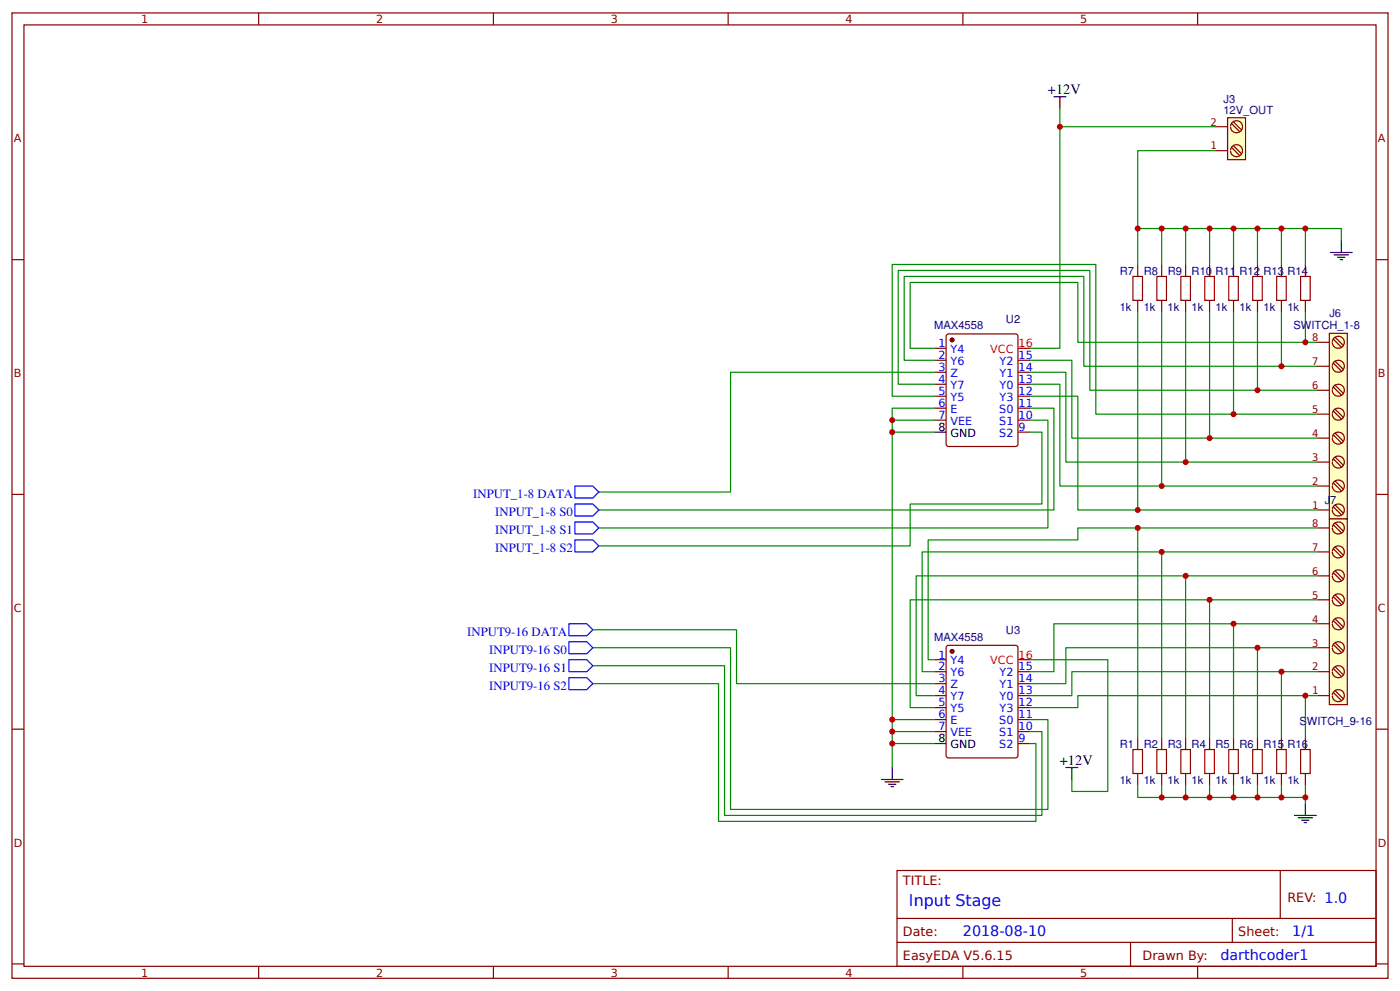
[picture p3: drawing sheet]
<svg xmlns="http://www.w3.org/2000/svg" width="309mm" height="219mm" viewBox="0 0 309 219" stroke-linecap="round" stroke-linejoin="round" font-family="sans-serif">
<g fill="none" stroke="#800" stroke-width=".26">
<path d="M2.6 2.9h304.1v213.2h-304.1zM5.3 5.5h298.7v208h-298.7zM57.1 2.9v2.6M109 2.9v2.6M160.9 2.9v2.6M212.7 2.9v2.6M264.6 2.9v2.6M2.6 57.4h2.7M304 57.4h2.7M206.4 76.9h2.6M206.4 79.6h2.6M209.1 74l.4-.2h14.9l.4 .2 .1 24.1-.3 .5h-15.1l-.4-.2z"/>
<path d="M224.9 79.6h2.6M206.4 82.2h2.6M206.4 84.9h2.6M206.4 87.5h2.6M206.4 90.2h2.6M206.4 92.8h2.6M224.9 82.2h2.6M224.9 84.9h2.6M224.9 87.5h2.6M224.9 90.2h2.6M224.9 92.8h2.6M224.9 95.5h2.6"/>
<path d="M2.6 109.2h2.7M304 109.2h2.7M206.4 145.7h2.6M206.4 148.4h2.6M206.4 151h2.6M206.4 153.7h2.6M206.4 156.3h2.6M206.4 159h2.6M209.1 142.8l.4-.2h14.9l.4 .2 .1 24.1-.3 .5h-15.1l-.4-.2zM224.9 148.4h2.6M224.9 151h2.6M224.9 153.7h2.6"/>
<path d="M224.9 156.3h2.6M224.9 159h2.6M2.6 161.1h2.7M206.4 161.6h2.6M224.9 161.6h2.6M224.9 164.3h2.6M304 161.1h2.7M198.2 192.3h105.8v21.2h-105.8zM282.8 192.3v10.6M2.6 212.9h2.7M57.1 213.5v2.6M109 213.5v2.6"/>
<path d="M160.9 213.5v2.6M198.2 202.9h105.8M198.2 208.2h105.8M212.7 213.5v2.6M249.8 208.2v5.3M264.6 213.5v2.6M272.3 202.9v5.3M304 212.9h2.7"/>
</g>
<path d="M232.8 21.4h2.7M234.2 21.4v2.6M206.4 95.5h2.6M194.7 172.2h4.8M195.5 172.7h3.2M196.3 173.2h1.6M196.8 173.8h.6M197.1 169.5v2.7M206.4 164.3h2.6" fill="none" stroke="#000" stroke-width=".26"/>
<g fill="#800" stroke="#800" stroke-width=".26">
<circle cx="210.3" cy="75.1" r=".4"/>
<circle cx="210.3" cy="143.9" r=".4"/>
</g>
<path d="M224.9 76.9h2.6M224.9 145.7h2.6" fill="none" stroke="#f00" stroke-width=".26"/>
<g fill="none" stroke="#080" stroke-width=".26">
<path d="M206.4 79.6h-6.6v-18.5h39.6v19.8h51.6M227.5 79.6h9.3v17.2h54.2M291 75.6h-52.9v-13.2h-37v14.5h5.3M206.4 95.5h-9.3v68.8M206.4 92.8h-9.3v2.7M206.4 90.2h-9.3v2.6M206.4 84.9h-8v-25.2h42.4v26.5h50.2M206.4 87.5h-9.3v-29.1h45v33.1h48.9M206.4 82.2h-45v26.5h-29.1M227.5 82.2h8v19.9h55.5M227.5 84.9h6.7v22.5h56.8M227.5 90.2h5.3v22.5h-100.5"/>
<path d="M227.5 92.8h4v23.8h-99.2M227.5 95.5h2.7v15.8h-29.1v9.3h-68.8M131 139.1h31.7v11.9h43.7M131 143.1h30.4v35.7h70.1v-19.8h-4M131 147.1h29.1v33h70.1v-18.5h-2.7M131 151h27.7v30.5h70.2v-17.2h-1.4M197.1 159h9.3M197.1 161.6h9.3M206.4 164.3h-9.3v5.2"/>
</g>
<path d="M127 107.4h4l1.3 1.3-1.3 1.3h-4zM127 111.3h4l1.3 1.4-1.3 1.3h-4zM127 115.3h4l1.3 1.3-1.3 1.4h-4zM127 119.3h4l1.3 1.3-1.3 1.3h-4zM125.7 137.8h3.9l1.4 1.3-1.4 1.3h-3.9zM125.7 141.8h3.9l1.4 1.3-1.4 1.3h-3.9zM125.7 145.7h3.9l1.4 1.4-1.4 1.3h-3.9zM125.7 149.7h3.9l1.4 1.3-1.4 1.3h-3.9z" fill="none" stroke="#00f" stroke-width=".26"/>
<path d="M293.7 73.6h4v41h-4z" fill="#ffffc2" stroke="#840000" stroke-width=".26"/>
<g fill="none" stroke="#840000" stroke-width=".26">
<path d="M291 75.6h2.7M294.4 75.5a1.32 1.32 0 0 1 2-1 1.32 1.32 0 0 1-.1 2.3 1.32 1.32 0 0 1-2-1.2M294.6 75l1.7 1.7M295 74.6l1.7 1.7M295 79.9l1.7 1.7M291 96.8h2.7M291 91.5h2.7M291 86.2h2.7M291 80.9h2.7M294.4 80.8a1.32 1.32 0 0 1 2-1 1.32 1.32 0 0 1-.1 2.3 1.32 1.32 0 0 1-2-1.2M294.4 86.1a1.32 1.32 0 0 1 2-1 1.32 1.32 0 0 1-.1 2.3 1.32 1.32 0 0 1-2-1.2M294.4 91.4a1.32 1.32 0 0 1 2-1 1.32 1.32 0 0 1-.1 2.3 1.32 1.32 0 0 1-2-1.2"/>
<path d="M294.4 96.7a1.32 1.32 0 0 1 2-1 1.32 1.32 0 0 1-.1 2.3 1.32 1.32 0 0 1-2-1.2M294.6 80.2l1.7 1.8M294.6 90.8l1.7 1.8M294.6 85.5l1.7 1.8M294.6 96.1l1.7 1.7M295 85.1l1.7 1.8M295 95.7l1.7 1.7M295 90.4l1.7 1.8M291 112.7h2.7M291 107.4h2.7M291 102.1h2.7M294.4 102a1.32 1.32 0 0 1 2-1 1.32 1.32 0 0 1-.1 2.2 1.32 1.32 0 0 1-2-1.1"/>
<path d="M294.4 107.3a1.32 1.32 0 0 1 2-1 1.32 1.32 0 0 1-.1 2.2 1.32 1.32 0 0 1-2-1.1M294.4 112.5a1.32 1.32 0 0 1 2-.9 1.32 1.32 0 0 1-.1 2.2 1.32 1.32 0 0 1-2-1.1M294.6 101.4l1.7 1.7M294.6 112l1.7 1.7M294.6 106.7l1.7 1.7M295 106.3l1.7 1.7M295 101l1.7 1.7M295 111.6l1.7 1.7"/>
</g>
<path d="M293.7 114.6h4v41.1h-4z" fill="#ffffc2" stroke="#840000" stroke-width=".26"/>
<g fill="none" stroke="#840000" stroke-width=".26">
<path d="M291 116.6h2.7M294.4 116.5a1.32 1.32 0 0 1 2-1 1.32 1.32 0 0 1-.1 2.3 1.32 1.32 0 0 1-2-1.2M294.6 116l1.7 1.7M295 115.6l1.7 1.7M291 137.8h2.7M291 132.5h2.7M291 127.2h2.7M291 121.9h2.7M294.4 121.8a1.32 1.32 0 0 1 2-1 1.32 1.32 0 0 1-.1 2.3 1.32 1.32 0 0 1-2-1.2M294.4 127.1a1.32 1.32 0 0 1 2-1 1.32 1.32 0 0 1-.1 2.3 1.32 1.32 0 0 1-2-1.2M294.4 132.4a1.32 1.32 0 0 1 2-1 1.32 1.32 0 0 1-.1 2.3 1.32 1.32 0 0 1-2-1.2M294.4 137.7a1.32 1.32 0 0 1 2-1 1.32 1.32 0 0 1-.1 2.3 1.32 1.32 0 0 1-2-1.2"/>
<path d="M294.6 121.3l1.7 1.7M294.6 131.8l1.7 1.8M294.6 126.6l1.7 1.7M294.6 137.1l1.7 1.8M295 126.2l1.7 1.7M295 136.7l1.7 1.8M295 120.9l1.7 1.7M295 131.4l1.7 1.8M291 153.7h2.7M291 148.4h2.7M291 143.1h2.7M294.4 143a1.32 1.32 0 0 1 2-1 1.32 1.32 0 0 1-.1 2.3 1.32 1.32 0 0 1-2-1.2"/>
<path d="M294.4 148.3a1.32 1.32 0 0 1 2-1 1.32 1.32 0 0 1-.1 2.2 1.32 1.32 0 0 1-2-1.1M294.4 153.6a1.32 1.32 0 0 1 2-1 1.32 1.32 0 0 1-.1 2.2 1.32 1.32 0 0 1-2-1.1M294.6 142.4l1.7 1.7M294.6 153l1.7 1.7M294.6 147.7l1.7 1.7M295 147.3l1.7 1.7M295 142l1.7 1.7M295 152.6l1.7 1.7"/>
</g>
<g fill="none" stroke="#080" stroke-width=".26">
<path d="M234.2 24v52.9h-6.7M256.6 50.5v7.9M261.9 50.5v7.9M267.2 50.5v7.9M272.5 50.5v7.9M277.8 50.5v7.9M283.1 50.5v7.9M288.4 50.5v7.9M296.3 53.1v-2.6h-44.9v7.9M251.4 69v43.7M256.6 69v38.4M261.9 69v33.1"/>
<path d="M267.2 69v27.8M272.5 69v22.5M277.8 69v17.2M283.1 69v11.9M288.4 69v6.6M227.5 87.5h10.6v25.2h52.9M251.4 116.6v46.3M291 116.6h-52.9v2.7h-33v26.4h1.3M256.6 121.9v41M261.9 127.2v35.7M267.2 132.5v30.4M272.5 137.8v25.1"/>
<path d="M291 121.9h-87.3v26.5h2.7M291 127.2h-88.6v26.5h4M291 132.5h-89.9v23.8h5.3M291 137.8h-58.2v10.6h-5.3M227.5 145.7h17.2v29.1h-7.9v-2.6M277.8 143.1v19.8M283.1 148.4v14.5M288.4 153.7v9.2M291 143.1h-55.5v7.9h-8M291 148.4h-54.2v5.3h-9.3M291 153.7h-52.9v2.6h-10.6M251.4 173.5v2.7h37v1.3"/>
<path d="M256.6 173.5v2.7M261.9 173.5v2.7M267.2 173.5v2.7M272.5 173.5v2.7M277.8 173.5v2.7M283.1 173.5v2.7M288.4 173.5v2.7"/>
</g>
<path d="M294 55.8h4.7M294.7 56.3h3.2M295.5 56.8h1.6M296.1 57.4h.5M296.3 53.1v2.7M235.5 169.5h2.6M236.8 169.5v2.7M288.4 177.5v2.6M286 180.1h4.8M286.8 180.7h3.2M287.6 181.2h1.6M288.1 181.7h.6" fill="none" stroke="#000" stroke-width=".26"/>
<g fill="none" stroke="#a00000" stroke-width=".26">
<path d="M250.3 61.1h2.1v5.3h-2.1zM255.6 61.1h2.1v5.3h-2.1zM260.9 61.1h2.1v5.3h-2.1zM266.2 61.1h2.1v5.3h-2.1zM271.5 61.1h2.1v5.3h-2.1zM276.8 61.1h2.1v5.3h-2.1zM282 61.1h2.2v5.3h-2.2zM287.3 61.1h2.2v5.3h-2.2zM250.3 165.6h2.1v5.3h-2.1zM255.6 165.6h2.1v5.3h-2.1zM260.9 165.6h2.1v5.3h-2.1zM266.2 165.6h2.1v5.3h-2.1z"/>
<path d="M271.5 165.6h2.1v5.3h-2.1zM276.8 165.6h2.1v5.3h-2.1zM282 165.6h2.2v5.3h-2.2zM287.3 165.6h2.2v5.3h-2.2z"/>
</g>
<g fill="none" stroke="#800" stroke-width=".26">
<path d="M251.4 58.4v2.7M256.6 58.4v2.7M261.9 58.4v2.7M267.2 58.4v2.7M272.5 58.4v2.7M277.8 58.4v2.7M283.1 58.4v2.7M288.4 58.4v2.7M251.4 66.4v2.6M256.6 66.4v2.6M261.9 66.4v2.6M267.2 66.4v2.6"/>
<path d="M272.5 66.4v2.6M277.8 66.4v2.6M283.1 66.4v2.6M288.4 66.4v2.6M251.4 162.9v2.7M251.4 170.9v2.6M256.6 162.9v2.7M256.6 170.9v2.6M261.9 162.9v2.7M261.9 170.9v2.6M267.2 162.9v2.7M267.2 170.9v2.6"/>
<path d="M272.5 162.9v2.7M272.5 170.9v2.6M277.8 162.9v2.7M277.8 170.9v2.6M283.1 162.9v2.7M283.1 170.9v2.6M288.4 162.9v2.7M288.4 170.9v2.6"/>
</g>
<path d="M271.2 26h4v9.3h-4z" fill="#ffffc2" stroke="#840000" stroke-width=".26"/>
<path d="M268.6 33.3h2.6M268.6 28h2.6M271.9 27.9a1.32 1.32 0 0 1 2-1 1.32 1.32 0 0 1-.1 2.3 1.32 1.32 0 0 1-1.9-1.2M271.9 33.2a1.32 1.32 0 0 1 2-1 1.32 1.32 0 0 1-.1 2.3 1.32 1.32 0 0 1-1.9-1.2M272.1 32.6l1.7 1.7M272.1 27.3l1.7 1.8M272.5 26.9l1.7 1.8M272.5 32.2l1.7 1.7" fill="none" stroke="#840000" stroke-width=".26"/>
<path d="M234.2 28h34.4M268.6 33.3h-17.2v17.2" fill="none" stroke="#080" stroke-width=".26"/>
<g fill="#c00">
<circle cx="251.4" cy="50.5" r=".66"/>
<circle cx="261.9" cy="127.2" r=".66"/>
<circle cx="272.5" cy="137.8" r=".66"/>
<circle cx="283.1" cy="148.4" r=".66"/>
<circle cx="288.4" cy="176.2" r=".66"/>
<circle cx="277.8" cy="176.2" r=".66"/>
<circle cx="267.2" cy="176.2" r=".66"/>
<circle cx="256.6" cy="176.2" r=".66"/>
<circle cx="251.4" cy="112.7" r=".66"/>
<circle cx="261.9" cy="102.1" r=".66"/>
<circle cx="272.5" cy="91.5" r=".66"/>
<circle cx="283.1" cy="80.9" r=".66"/>
<circle cx="288.4" cy="50.5" r=".66"/>
<circle cx="272.5" cy="50.5" r=".66"/>
<circle cx="261.9" cy="50.5" r=".66"/>
<circle cx="197.1" cy="161.6" r=".66"/>
<circle cx="197.1" cy="164.3" r=".66"/>
<circle cx="197.1" cy="95.5" r=".66"/>
<circle cx="197.1" cy="92.8" r=".66"/>
<circle cx="197.1" cy="159" r=".66"/>
<circle cx="256.6" cy="50.5" r=".66"/>
<circle cx="267.2" cy="50.5" r=".66"/>
<circle cx="277.8" cy="50.5" r=".66"/>
<circle cx="283.1" cy="50.5" r=".66"/>
<circle cx="288.4" cy="75.6" r=".66"/>
<circle cx="277.8" cy="86.2" r=".66"/>
<circle cx="267.2" cy="96.8" r=".66"/>
<circle cx="256.6" cy="107.4" r=".66"/>
<circle cx="261.9" cy="176.2" r=".66"/>
<circle cx="272.5" cy="176.2" r=".66"/>
<circle cx="283.1" cy="176.2" r=".66"/>
<circle cx="288.4" cy="153.7" r=".66"/>
<circle cx="277.8" cy="143.1" r=".66"/>
<circle cx="267.2" cy="132.5" r=".66"/>
<circle cx="256.6" cy="121.9" r=".66"/>
<circle cx="251.4" cy="116.6" r=".66"/>
<circle cx="234.2" cy="28" r=".66"/>
</g>
<text font-size="3.5" fill="#00f" x="200.8" y="200.2">Input Stage</text>
<g font-size="3.2">
<text x="231.5" y="20.8">+12V</text>
<text x="234.2" y="169">+12V</text>
</g>
<g font-size="3.2" fill="#00f">
<text x="212.7" y="206.9">2018-08-10</text>
<text x="285.5" y="206.9">1/1</text>
<text x="269.6" y="212.1">darthcoder1</text>
</g>
<g font-size="2.8" fill="#00f">
<text x="104.6" y="110">INPUT_1-8 DATA</text>
<text x="109.4" y="114">INPUT_1-8 S0</text>
<text x="109.4" y="118">INPUT_1-8 S1</text>
<text x="109.4" y="121.9">INPUT_1-8 S2</text>
<text x="103.2" y="140.4">INPUT9-16 DATA</text>
<text x="108.1" y="144.4">INPUT9-16 S0</text>
<text x="108.1" y="148.4">INPUT9-16 S1</text>
<text x="108.1" y="152.3">INPUT9-16 S2</text>
</g>
<g font-size="2.8" fill="#800">
<text x="199.5" y="195.5">TITLE:</text>
<text x="284.4" y="199.2">REV: 1.0</text>
<text x="199.5" y="206.9">Date:</text>
<text x="273.6" y="206.9">Sheet:</text>
<text x="199.5" y="212.1">EasyEDA V5.6.15</text>
<text x="252.4" y="212.1">Drawn By:</text>
</g>
<g font-size="2.5" fill="#800">
<text x="31.2" y="5.1">1</text>
<text x="83.1" y="5.1">2</text>
<text x="134.9" y="5.1">3</text>
<text x="186.8" y="5.1">4</text>
<text x="238.7" y="5.1">5</text>
<text x="3" y="31.4">A</text>
<text x="304.4" y="31.4">A</text>
<text x="3" y="83.3">B</text>
<text x="304.4" y="83.3">B</text>
<text x="3" y="135.1">C</text>
<text x="304.4" y="135.1">C</text>
<text x="3" y="187">D</text>
<text x="304.4" y="187">D</text>
<text x="31.2" y="215.7">1</text>
<text x="83.1" y="215.7">2</text>
<text x="134.9" y="215.7">3</text>
<text x="186.8" y="215.7">4</text>
<text x="238.7" y="215.7">5</text>
</g>
<g font-size="2.5" fill="#000080">
<text x="270.3" y="22.8">J3</text>
<text x="270.3" y="25.2">12V_OUT</text>
<text x="247.4" y="60.7">R7</text>
<text x="252.7" y="60.7">R8</text>
<text x="258" y="60.7">R9</text>
<text x="263.3" y="60.7">R10</text>
<text x="268.6" y="60.7">R11</text>
<text x="273.8" y="60.7">R12</text>
<text x="279.1" y="60.7">R13</text>
<text x="284.4" y="60.7">R14</text>
<text x="222.3" y="71.3">U2</text>
<text x="247.4" y="68.6">1k</text>
<text x="252.7" y="68.6">1k</text>
<text x="258" y="68.6">1k</text>
<text x="263.3" y="68.6">1k</text>
<text x="268.6" y="68.6">1k</text>
<text x="273.8" y="68.6">1k</text>
<text x="279.1" y="68.6">1k</text>
<text x="284.4" y="68.6">1k</text>
<text x="293.7" y="69.9">J6</text>
<text x="206.4" y="72.7">MAX4558</text>
<text x="285.8" y="72.6">SWITCH_1-8</text>
<text x="292.7" y="111.4">J7</text>
<text x="206.4" y="141.5">MAX4558</text>
<text x="222.3" y="140">U3</text>
<text x="287.1" y="160.2">SWITCH_9-16</text>
<text x="247.4" y="165.2">R1</text>
<text x="252.7" y="165.2">R2</text>
<text x="258" y="165.2">R3</text>
<text x="263.3" y="165.2">R4</text>
<text x="268.6" y="165.2">R5</text>
<text x="273.8" y="165.2">R6</text>
<text x="279.1" y="165.2">R15</text>
<text x="284.4" y="165.2">R16</text>
<text x="247.4" y="173.1">1k</text>
<text x="252.7" y="173.1">1k</text>
<text x="258" y="173.1">1k</text>
<text x="263.3" y="173.1">1k</text>
<text x="268.6" y="173.1">1k</text>
<text x="273.8" y="173.1">1k</text>
<text x="279.1" y="173.1">1k</text>
<text x="284.4" y="173.1">1k</text>
</g>
<g font-size="2.5" fill="#00f">
<text x="207.3" y="76.7">1</text>
<text x="210" y="78">Y4</text>
<text x="207.3" y="79.3">2</text>
<text x="207.3" y="82">3</text>
<text x="210" y="80.6">Y6</text>
<text x="210" y="83.3">Z</text>
<text x="220.8" y="83.3">Y1</text>
<text x="220.8" y="80.6">Y2</text>
<text x="225" y="82">14</text>
<text x="225" y="79.3">15</text>
<text x="207.3" y="84.6">4</text>
<text x="207.3" y="87.3">5</text>
<text x="207.3" y="89.9">6</text>
<text x="210" y="85.9">Y7</text>
<text x="210" y="88.6">Y5</text>
<text x="220.8" y="88.6">Y3</text>
<text x="220.8" y="85.9">Y0</text>
<text x="225" y="89.9">11</text>
<text x="225" y="87.3">12</text>
<text x="225" y="84.6">13</text>
<text x="207.3" y="92.6">7</text>
<text x="210" y="91.2">E</text>
<text x="210" y="93.9">VEE</text>
<text x="220.8" y="93.9">S1</text>
<text x="220.8" y="91.2">S0</text>
<text x="225" y="95.2">9</text>
<text x="225" y="92.6">10</text>
<text x="220.8" y="96.5">S2</text>
<text x="207.3" y="145.5">1</text>
<text x="207.3" y="148.1">2</text>
<text x="210" y="146.8">Y4</text>
<text x="210" y="149.4">Y6</text>
<text x="220.8" y="149.4">Y2</text>
<text x="225" y="148.1">15</text>
<text x="207.3" y="150.8">3</text>
<text x="207.3" y="153.4">4</text>
<text x="210" y="152.1">Z</text>
<text x="210" y="154.7">Y7</text>
<text x="220.8" y="154.7">Y0</text>
<text x="220.8" y="152.1">Y1</text>
<text x="225" y="153.4">13</text>
<text x="225" y="150.8">14</text>
<text x="207.3" y="156.1">5</text>
<text x="207.3" y="158.7">6</text>
<text x="207.3" y="161.3">7</text>
<text x="210" y="157.4">Y5</text>
<text x="210" y="160">E</text>
<text x="220.8" y="160">S0</text>
<text x="220.8" y="157.4">Y3</text>
<text x="225" y="161.3">10</text>
<text x="225" y="158.7">11</text>
<text x="225" y="156.1">12</text>
<text x="210" y="162.7">VEE</text>
<text x="220.8" y="165.3">S2</text>
<text x="220.8" y="162.7">S1</text>
<text x="225" y="164">9</text>
</g>
<g font-size="2.5" fill="#f00">
<text x="218.8" y="78">VCC</text>
<text x="225" y="76.7">16</text>
<text x="218.8" y="146.8">VCC</text>
<text x="225" y="145.5">16</text>
</g>
<g font-size="2.5">
<text x="207.3" y="95.2">8</text>
<text x="210" y="96.5">GND</text>
<text x="207.3" y="164">8</text>
<text x="210" y="165.3">GND</text>
</g>
<g font-size="2.3" fill="#840000">
<text x="267.4" y="27.7">2</text>
<text x="267.4" y="33">1</text>
<text x="289.9" y="75.4">8</text>
<text x="289.9" y="80.6">7</text>
<text x="289.9" y="85.9">6</text>
<text x="289.9" y="91.2">5</text>
<text x="289.9" y="101.8">3</text>
<text x="289.9" y="96.5">4</text>
<text x="289.9" y="107.1">2</text>
<text x="289.9" y="112.4">1</text>
<text x="289.9" y="116.4">8</text>
<text x="289.9" y="121.7">7</text>
<text x="289.9" y="126.9">6</text>
<text x="289.9" y="137.5">4</text>
<text x="289.9" y="132.2">5</text>
<text x="289.9" y="142.8">3</text>
<text x="289.9" y="148.1">2</text>
<text x="289.9" y="153.4">1</text>
</g>
</svg>
